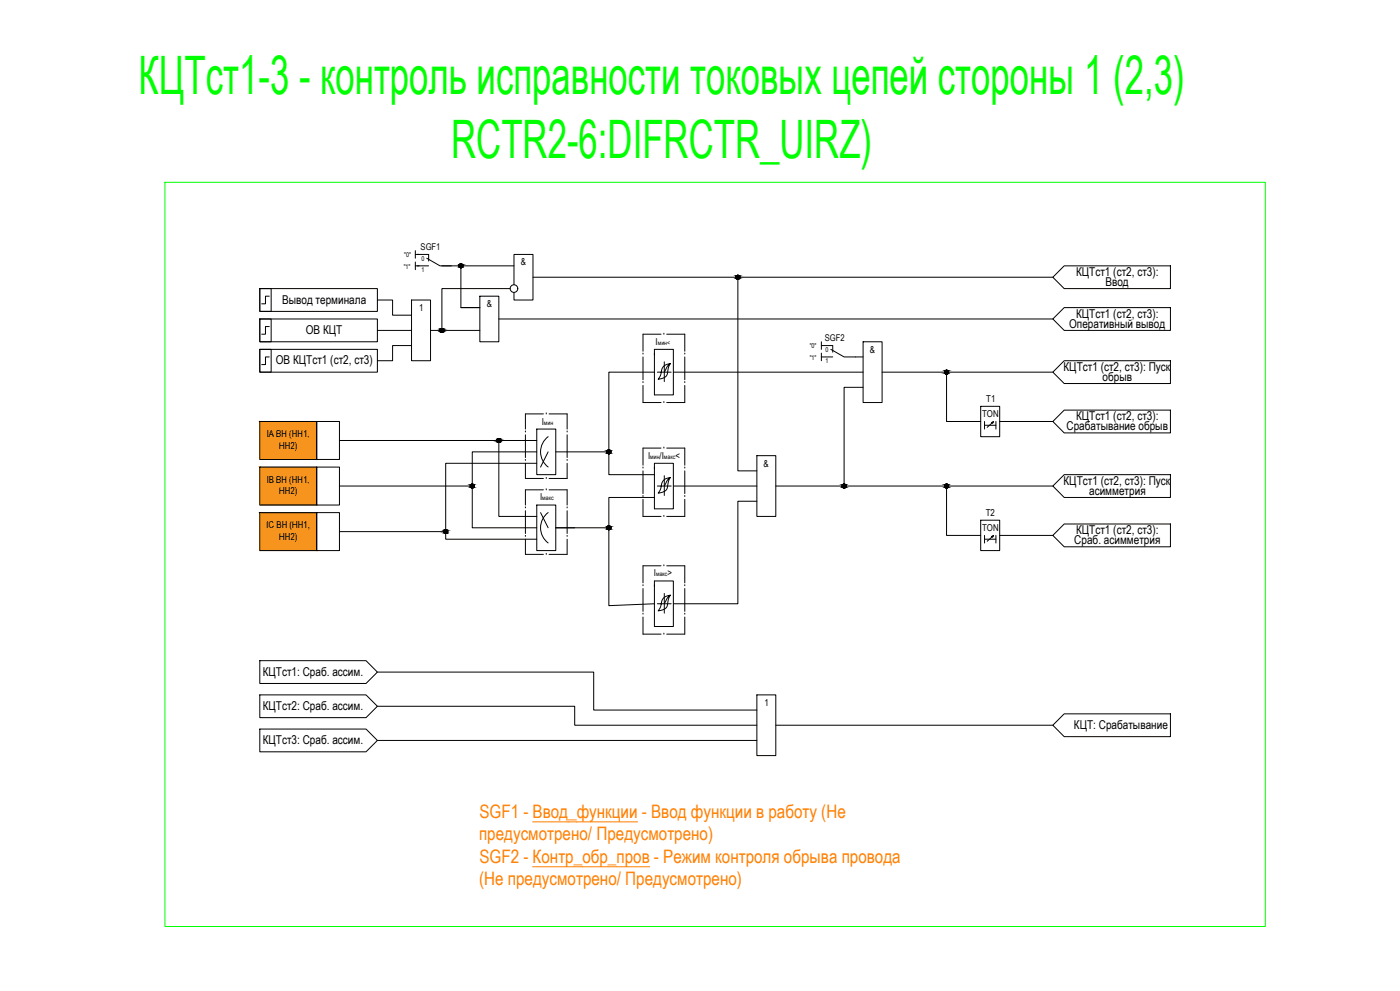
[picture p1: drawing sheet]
<svg xmlns="http://www.w3.org/2000/svg" width="1189mm" height="841mm" viewBox="0 0 1189 841" stroke-linecap="round" stroke-linejoin="round" font-family="sans-serif">
<g fill="none" stroke="#000" stroke-width=".85">
<path d="M354 216h10v6M362 219l12 7h9M354 226h10M894 235l10-9h90v19h-90zM407 251h17v39h-17zM436 242v-26h17v39h-17v-7M894 271l10-10h90v19h-90zM556 300v35h16v-39h-16v5M561 284h-15v14M564 284h.1M566 284h16v14M697 293h10v6"/>
<path d="M697 290v6M697 300v6M706 296l11 7h9M546 301h.1M546 303v19M564 307v17M564 316h6M569 309l-1 3-1 4a6 6 0 0 1-7 6h-1a20 20 0 0 0 3-10l3-2 4-1-2 2-3 5h-6M582 301h.1M582 303v19M697 303h10M904 306h90v19h-90l-10-9z"/>
<path d="M546 325h.1M546 327v15h15M582 325h.1M582 327v15h-16M461 351h-15v13M464 351h.1M466 351h16v13M564 342h.1M894 358l10-10h90v19h-90zM288 374h168M446 367h.1M446 369v19"/>
<path d="M482 367h.1M482 369v19M446 391h.1M446 393v13h15M482 391h.1M482 393v13h-16M546 397h.1M546 400v19M556 396v36h16v-39h-16v5M561 380h-15v15M564 380h.1M566 380h16v15"/>
<path d="M582 397h.1M582 400v19M461 416h-15v13M464 416h.1M464 406h.1M466 416h16v13M564 404v16M564 412h6M569 405l-1 3-1 5a6 6 0 0 1-7 5l-1 1a20 20 0 0 0 3-10l3-2 4-2-2 3-3 4h-6M894 412l10-9h90v19h-90zM446 431h.1M446 433v20"/>
<path d="M482 431h.1M482 433v20M546 421h.1M546 424v14h15M564 438h.1M582 421h.1M582 424v14h-16M446 455h.1M446 458v12h15M482 455h.1M482 458v12h-16M904 445h90v19h-90l-10-10z"/>
<path d="M464 470h.1M546 497h.1M546 499v20M556 496v36h16v-39h-16v5M561 480h-15v15M564 480h.1M566 480h16v15M582 497h.1M582 499v20M564 504v16M564 512h6M569 505l-1 3-1 5a6 6 0 0 1-7 5h-1a20 20 0 0 0 3-9l3-3 4-1-2 2-3 5h-6"/>
<path d="M546 521h.1M546 524v14h15M564 538h.1M582 521h.1M582 524v14h-16M221 561h90l9 9-9 10h-90zM221 590h90l9 9-9 10h-90zM221 619h90l9 9-9 10h-90zM894 615l10-9h90v19h-90z"/>
<circle cx="391" cy="226" r="1.6"/>
<circle cx="627" cy="235" r="1.6"/>
<circle cx="436" cy="245" r="3"/>
<circle cx="375" cy="280" r="1.6"/>
<circle cx="804" cy="316" r="1.6"/>
<circle cx="424" cy="374" r="1.6"/>
<circle cx="517" cy="383" r="1.6"/>
<circle cx="401" cy="412" r="1.6"/>
<circle cx="717" cy="412" r="1.6"/>
<circle cx="804" cy="412" r="1.6"/>
<circle cx="378" cy="451" r="1.6"/>
<circle cx="517" cy="448" r="1.6"/>
</g>
<!-- layer: 0 -->
<g fill="none" stroke="#000" stroke-width=".85">
<path d="M353 213v6M353 216h3M353 226h3M353 222v7M375 226h16v35h16h-16M391 226h45M453 235h441M627 235v165h16M221 245h9v19h-9zM221 245h99v19h-99zM229 251h-4v7h-3M320 255h13v12h16"/>
<path d="M349 255h17v51h-17zM433 245h-58v35M221 271h9v19h-9zM221 271h99v19h-99zM229 277h-4v7h-3M424 271h470M221 296h9v20h-9zM221 296h99v20h-99zM320 280h29M349 293h-16v13h-13M366 280h41M733 290h16v52h-16z"/>
<path d="M229 303h-4v6h-3M556 316h-39v67M572 316h161M726 303h7M749 316h145M804 316v42h29M733 329h-16v83h-58M221 358h48v32h-48zM269 358h19v32h-19zM833 345h16v26h-16zM836 358v6M842 359l2-1-6 5"/>
<path d="M844 358l-1 1M846 358v6M849 358h45M424 374v64h32M456 364h16v39h-16zM465 371a16 16 0 0 0 0 25M836 361h10M221 396h48v33h-48zM269 396h19v33h-19zM456 383h-55v29h-113M456 393h-78v58h-90M465 383l-6 13"/>
<path d="M472 383h45v20h39M643 387h16v51h-16zM401 412v36h55M572 412h71M717 412h177M804 412v42h29M221 435h48v32h-48zM269 435h19v32h-19zM456 429h16v38h-16zM459 435l6 13M465 435a16 16 0 0 0 0 26M556 422h-39v26h-45h16"/>
<path d="M643 425h-16v87h-55M378 451v7h78M517 448v66l39-2M833 441h16v26h-16zM836 454v7M836 458h10M842 455h2l-6 4M844 455l-1 1M846 454v7M849 454h45M320 570h184v33h139M320 599h168v16h155"/>
<path d="M643 590h16v51h-16zM659 615h235M320 628h323"/>
</g>
<path d="M140 155h934v631h-934z" fill="none" stroke="#0f0" stroke-width=".85"/>
<g fill="#f7941d" stroke="#f7941d" stroke-width=".85">
<path d="M221 358l48 32v-32zM221 358l48 32h-48z"/>
<path d="M221 396l48 33v-33zM221 396l48 33h-48z"/>
<path d="M221 435l48 32v-32zM221 435l48 32h-48z"/>
</g>
<g fill="#000" stroke="#000" stroke-width=".85">
<path d="M391 227h1zM626 237h1zM375 282h1zM803 317h1zM803 314h1zM423 375h1zM517 385h1zM401 414h1zM716 414h1zM716 411h1zM803 414h1zM803 411h1z"/>
<path d="M378 453h1zM517 449v1zM517 449h1z"/>
<path d="M391 224h1zM391 224h1z"/>
<path d="M391 224h1zM391 224h1z"/>
<path d="M391 224h1zM391 224h1z"/>
<path d="M391 227h1zM391 227h1z"/>
<path d="M391 224h1zM391 224h1z"/>
<path d="M391 227h1zM391 227h1z"/>
<path d="M391 224h1zM390 224h2z"/>
<path d="M391 227h1zM391 227h1z"/>
<path d="M390 224h2zM390 224h2z"/>
<path d="M390 227h2zM390 227h2z"/>
<path d="M390 224h3zM390 224h3z"/>
<path d="M390 227h2zM390 227h2z"/>
<path d="M390 224l3 1zM390 224l3 1z"/>
<path d="M390 227h3zM390 227h2z"/>
<path d="M390 225h3zM390 225h3z"/>
<path d="M390 227h3zM390 227h3z"/>
<path d="M390 225h3zM390 225h3z"/>
<path d="M390 226h3zM390 226l3 1z"/>
<path d="M390 225h3zM390 225h3z"/>
<path d="M390 226h3zM390 226h3z"/>
<path d="M390 225h3zM390 225h3z"/>
<path d="M390 226h3zM390 226h3z"/>
<path d="M390 225h3zM390 225h3z"/>
<path d="M390 226h3zM390 226h3z"/>
<path d="M390 225h3zM390 225h3z"/>
<path d="M390 225l3 1zM390 225l3 1z"/>
<path d="M390 226h3zM390 226h3z"/>
<path d="M390 226h3zM390 226h3z"/>
<path d="M390 226h3zM390 226h3z"/>
<path d="M626 234h1zM626 234h1z"/>
<path d="M626 234h1zM626 234h1z"/>
<path d="M626 234h1zM626 234h1z"/>
<path d="M626 237h1zM626 237h1z"/>
<path d="M626 234h1zM626 234h1z"/>
<path d="M626 237h1zM626 237h1z"/>
<path d="M626 234h2zM626 234h2z"/>
<path d="M626 237h1zM626 237h1z"/>
<path d="M626 234h2zM626 234h2z"/>
<path d="M626 237h2zM626 237h1z"/>
<path d="M626 234h2zM626 234h2z"/>
<path d="M626 237h2zM626 237h2z"/>
<path d="M625 234h3zM625 234h3z"/>
<path d="M625 236h3zM625 236l3 1z"/>
<path d="M625 234h3zM625 234h3z"/>
<path d="M625 236h3zM625 236h3z"/>
<path d="M625 234l3 1zM625 234l3 1z"/>
<path d="M625 236h3zM625 236h3z"/>
<path d="M625 235h3zM625 235h3z"/>
<path d="M625 236h3zM625 236h3z"/>
<path d="M625 235h3zM625 235h3z"/>
<path d="M625 236h3zM625 236h3z"/>
<path d="M625 235h3zM625 235h3z"/>
<path d="M625 236h3zM625 236h3z"/>
<path d="M625 235h3zM625 235h3z"/>
<path d="M625 235h3zM625 235h3z"/>
<path d="M625 235h3zM625 235h3z"/>
<path d="M625 235l3 1zM625 235l3 1z"/>
<path d="M625 236h3zM625 236h3z"/>
<path d="M375 279h1zM375 279h1z"/>
<path d="M375 279h1zM375 279h1z"/>
<path d="M375 279h1zM375 279h1z"/>
<path d="M375 279h1zM374 279h2z"/>
<path d="M374 279h2zM374 279h2z"/>
<path d="M374 279h2zM374 279h2z"/>
<path d="M374 279h2zM374 279h2z"/>
<path d="M374 279h3zM374 279h3z"/>
<path d="M374 279l3 1zM374 279l3 1z"/>
<path d="M374 280h3zM374 280h3z"/>
<path d="M374 280h3zM374 280h3z"/>
<path d="M374 280h3zM374 280h3z"/>
<path d="M374 280h3zM374 280h3z"/>
<path d="M375 282h1zM375 282h1z"/>
<path d="M375 282h1zM375 282h1z"/>
<path d="M374 282h2zM374 282h2z"/>
<path d="M374 282h2zM374 282h2z"/>
<path d="M374 282h2zM374 282h2z"/>
<path d="M374 282h2zM374 282h2z"/>
<path d="M374 281h3zM374 281l2 1z"/>
<path d="M374 281h3zM374 281h3z"/>
<path d="M374 281h3zM374 281h3z"/>
<path d="M374 281h3zM374 281h3z"/>
<path d="M374 281h3zM374 281h3z"/>
<path d="M374 280h3zM374 280h3z"/>
<path d="M374 280h3zM374 280h3z"/>
<path d="M374 280l3 1zM374 280l3 1z"/>
<path d="M374 281h3zM374 281h3z"/>
<path d="M374 281h3zM374 281h3z"/>
<path d="M803 314h1zM803 314h1z"/>
<path d="M803 314h1zM803 314h1z"/>
<path d="M803 317h1zM803 317h1z"/>
<path d="M803 314h2zM803 314h2z"/>
<path d="M803 317h1zM803 317h1z"/>
<path d="M803 314l2 1zM803 314l2 1z"/>
<path d="M803 317h2zM803 317h1z"/>
<path d="M803 315h2zM803 315h2z"/>
<path d="M803 317h2zM803 317h2z"/>
<path d="M803 315h2zM803 315h2z"/>
<path d="M803 317h2zM803 317h2z"/>
<path d="M803 315h2zM803 315h2z"/>
<path d="M803 317h2zM803 317h2z"/>
<path d="M803 315h2zM803 315h2z"/>
<path d="M803 317h2zM803 317h2z"/>
<path d="M802 315h3zM802 315h3z"/>
<path d="M802 317h3zM802 317h3z"/>
<path d="M802 315h3zM802 315h3z"/>
<path d="M802 317h3zM802 317h3z"/>
<path d="M802 315h3zM802 315h3z"/>
<path d="M802 316h3zM802 316l3 1z"/>
<path d="M802 315l3 1zM802 315l3 1z"/>
<path d="M802 316h3zM802 316h3z"/>
<path d="M802 316h3zM802 316h3z"/>
<path d="M802 316h3zM802 316h3z"/>
<path d="M802 316h3zM802 316h3z"/>
<path d="M802 316h3zM802 316h3z"/>
<path d="M802 316h3zM802 316h3z"/>
<path d="M423 372h1zM423 372h1z"/>
<path d="M423 372h1zM423 372h1z"/>
<path d="M423 372h1zM423 372h1z"/>
<path d="M423 375h1zM423 375h1z"/>
<path d="M423 372h1zM423 372h1z"/>
<path d="M423 375h1zM423 375h1z"/>
<path d="M423 372l2 1zM423 373h2z"/>
<path d="M423 375h1zM423 375h1z"/>
<path d="M423 373h2zM423 373h2z"/>
<path d="M423 375h2zM423 375h1z"/>
<path d="M423 373h2zM423 373h2z"/>
<path d="M423 375h2zM423 375h2z"/>
<path d="M422 373h3zM422 373h3z"/>
<path d="M422 375h3zM422 375h3z"/>
<path d="M422 373h3zM422 373h3z"/>
<path d="M422 375h3zM422 375h3z"/>
<path d="M422 373h3zM422 373h3z"/>
<path d="M422 375h3zM422 375h3z"/>
<path d="M422 373h3zM422 373h3z"/>
<path d="M422 375h3zM422 375h3z"/>
<path d="M422 373h3zM422 373h3z"/>
<path d="M422 374h3zM422 374l3 1z"/>
<path d="M422 373l3 1zM422 373l3 1z"/>
<path d="M422 374h3zM422 374h3z"/>
<path d="M422 374h3zM422 374h3z"/>
<path d="M422 374h3zM422 374h3z"/>
<path d="M422 374h3zM422 374h3z"/>
<path d="M422 374h3zM422 374h3z"/>
<path d="M422 374h3zM422 374h3z"/>
<path d="M517 382h1zM517 382h1z"/>
<path d="M517 382h1zM516 382h2z"/>
<path d="M516 382h2zM516 382h2z"/>
<path d="M516 385h2zM516 385h2z"/>
<path d="M516 382h2zM516 382h2z"/>
<path d="M516 385h2zM516 385h2z"/>
<path d="M516 382h2zM516 382h2z"/>
<path d="M516 385h2zM516 385h2z"/>
<path d="M516 382h2zM516 382h2z"/>
<path d="M516 385h2zM516 385h2z"/>
<path d="M516 382l2 1zM516 382l2 1z"/>
<path d="M516 385h2zM516 385h2z"/>
<path d="M516 383h2zM516 383h2z"/>
<path d="M516 384h2zM516 384l2 1z"/>
<path d="M516 383h2zM516 383h2z"/>
<path d="M516 384h2zM516 384h2z"/>
<path d="M516 383h3zM516 383h3z"/>
<path d="M516 384h2zM516 384h2z"/>
<path d="M516 383h3zM516 383h3z"/>
<path d="M516 384h3zM516 384h2z"/>
<path d="M516 383h3zM516 383h3z"/>
<path d="M516 384h3zM516 384h3z"/>
<path d="M515 383h4zM515 383h4z"/>
<path d="M515 383h4zM515 383h4z"/>
<path d="M515 383l4 1zM515 383l4 1z"/>
<path d="M515 384h4zM515 384h4z"/>
<path d="M515 384h4zM515 384h4z"/>
<path d="M401 411h1zM401 411h1z"/>
<path d="M401 411h1zM400 411h2z"/>
<path d="M400 411h2zM400 411h2z"/>
<path d="M400 414h2zM400 414h2z"/>
<path d="M400 411h2zM400 411h2z"/>
<path d="M400 414h2zM400 414h2z"/>
<path d="M400 411h2zM400 411h2z"/>
<path d="M400 414h2zM400 414h2z"/>
<path d="M400 411h2zM400 411h2z"/>
<path d="M400 414h2zM400 414h2z"/>
<path d="M400 411l2 1zM400 411l2 1z"/>
<path d="M400 414h2zM400 414h2z"/>
<path d="M400 412h2zM400 412h2z"/>
<path d="M400 413h2zM400 413l2 1z"/>
<path d="M400 412h2zM400 412h2z"/>
<path d="M400 413h2zM400 413h2z"/>
<path d="M400 412h3zM400 412h3z"/>
<path d="M400 413h2zM400 413h2z"/>
<path d="M400 412h3zM400 412h3z"/>
<path d="M400 413h3zM400 413h2z"/>
<path d="M400 412h3zM400 412h3z"/>
<path d="M400 413h3zM400 413h3z"/>
<path d="M399 412h4zM399 412h4z"/>
<path d="M399 413h4zM399 413h4z"/>
<path d="M399 412h4zM399 412h4z"/>
<path d="M399 412l4 1zM399 412l4 1z"/>
<path d="M399 413h4zM399 413h4z"/>
<path d="M716 411h1zM716 411h1z"/>
<path d="M716 411h1zM716 411h1z"/>
<path d="M716 414h1zM716 414h1z"/>
<path d="M716 411h2zM716 411h2z"/>
<path d="M716 414h1zM716 414h1z"/>
<path d="M716 411h2zM716 411h2z"/>
<path d="M716 414h2zM716 414h1z"/>
<path d="M716 411h2zM716 411h2z"/>
<path d="M716 414h2zM716 414h2z"/>
<path d="M716 411h2zM716 411h2z"/>
<path d="M716 414h2zM716 414h2z"/>
<path d="M716 411l2 1zM716 411l2 1z"/>
<path d="M716 414h2zM716 414h2z"/>
<path d="M716 412h2zM716 412h2z"/>
<path d="M716 413h2zM716 413l2 1z"/>
<path d="M715 412h3zM715 412h3z"/>
<path d="M715 413h3zM715 413h3z"/>
<path d="M715 412h3zM715 412h3z"/>
<path d="M715 413h3zM715 413h3z"/>
<path d="M715 412h3zM715 412h3z"/>
<path d="M715 413h3zM715 413h3z"/>
<path d="M715 412h3zM715 412h3z"/>
<path d="M715 413h3zM715 413h3z"/>
<path d="M715 412h3zM715 412h3z"/>
<path d="M715 412h3zM715 412h3z"/>
<path d="M715 412l3 1zM715 412l3 1z"/>
<path d="M715 413h3zM715 413h3z"/>
<path d="M715 413h3zM715 413h3z"/>
<path d="M803 411h1zM803 411h1z"/>
<path d="M803 411h1zM803 411h1z"/>
<path d="M803 414h1zM803 414h1z"/>
<path d="M803 411h2zM803 411h2z"/>
<path d="M803 414h1zM803 414h1z"/>
<path d="M803 411h2zM803 411h2z"/>
<path d="M803 414h2zM803 414h1z"/>
<path d="M803 411h2zM803 411h2z"/>
<path d="M803 414h2zM803 414h2z"/>
<path d="M803 411h2zM803 411h2z"/>
<path d="M803 414h2zM803 414h2z"/>
<path d="M803 411l2 1zM803 411l2 1z"/>
<path d="M803 414h2zM803 414h2z"/>
<path d="M803 412h2zM803 412h2z"/>
<path d="M803 413h2zM803 413l2 1z"/>
<path d="M802 412h3zM802 412h3z"/>
<path d="M802 413h3zM802 413h3z"/>
<path d="M802 412h3zM802 412h3z"/>
<path d="M802 413h3zM802 413h3z"/>
<path d="M802 412h3zM802 412h3z"/>
<path d="M802 413h3zM802 413h3z"/>
<path d="M802 412h3zM802 412h3z"/>
<path d="M802 413h3zM802 413h3z"/>
<path d="M802 412h3zM802 412h3z"/>
<path d="M802 412h3zM802 412h3z"/>
<path d="M802 413h3zM802 413h3z"/>
<path d="M802 413h3zM802 413h3z"/>
<path d="M802 412h3zM802 412l3 1z"/>
<path d="M378 450h1zM378 450h1z"/>
<path d="M378 450h1zM378 450h1z"/>
<path d="M378 450h1zM378 450h1z"/>
<path d="M378 453h1zM378 453h1z"/>
<path d="M378 450h1zM378 450h1z"/>
<path d="M378 453h1zM378 453h1z"/>
<path d="M378 450h1zM378 450h1z"/>
<path d="M378 453h1zM378 453h1z"/>
<path d="M378 450h2zM377 450h3z"/>
<path d="M378 452h1zM378 452l1 1z"/>
<path d="M377 450h3zM377 450h3z"/>
<path d="M377 452h3zM377 452h2z"/>
<path d="M377 450h3zM377 450h3z"/>
<path d="M377 452h3zM377 452h3z"/>
<path d="M377 450h3zM377 450h3z"/>
<path d="M377 452h3zM377 452h3z"/>
<path d="M377 450h3zM377 450h3z"/>
<path d="M377 452h3zM377 452h3z"/>
<path d="M377 450l3 1zM377 450l3 1z"/>
<path d="M377 452h3zM377 452h3z"/>
<path d="M377 451h3zM377 451h3z"/>
<path d="M377 452h3zM377 452h3z"/>
<path d="M377 451h3zM377 451h3z"/>
<path d="M377 452h3zM377 452h3z"/>
<path d="M377 451h3zM377 451h3z"/>
<path d="M377 451h3zM377 451h3z"/>
<path d="M377 451h3zM377 451h3z"/>
<path d="M377 451h3zM377 451h3z"/>
<path d="M377 451h3zM377 451l3 1z"/>
<path d="M517 446h1zM517 446h1z"/>
<path d="M517 446h1zM516 446h2z"/>
<path d="M516 446l2 1zM516 447h2z"/>
<path d="M516 449h2zM516 449h2z"/>
<path d="M516 447h2zM516 447h2z"/>
<path d="M516 449h2zM516 449h2z"/>
<path d="M516 447h2zM516 447h2z"/>
<path d="M516 449h2zM516 449h2z"/>
<path d="M516 447h2zM516 447h2z"/>
<path d="M516 449h2zM516 449h2z"/>
<path d="M516 447h2zM516 447h2z"/>
<path d="M516 449h2zM516 449h2z"/>
<path d="M516 447h2zM516 447h2z"/>
<path d="M516 449h2zM516 449h2z"/>
<path d="M516 447h2zM516 447h2z"/>
<path d="M516 449h2zM516 449h2z"/>
<path d="M516 447h3zM516 447h3z"/>
<path d="M516 449h2zM516 449h2z"/>
<path d="M516 447h3zM516 447h3z"/>
<path d="M516 449h3zM516 449h2z"/>
<path d="M516 447l3 1zM516 447l3 1z"/>
<path d="M516 448h3zM516 448l3 1z"/>
<path d="M515 448h4zM515 448h4z"/>
<path d="M515 448h4zM515 448h4z"/>
<path d="M515 448h4zM515 448h4z"/>
<path d="M515 448h4zM515 448h4z"/>
<path d="M515 448h4zM515 448h4z"/>
</g>
<!-- layer: 0 -->
<path d="M452 698h89M452 736h100" fill="none" stroke="#ff7f00" stroke-width=".85"/>
<g font-size="45" fill="#0f0">
<text x="118" y="80">КЦТст1-3 - контроль исправности токовых цепей стороны 1 (2,3)</text>
<text x="383" y="134">RCTR2-6:DIFRCTR_UIRZ)</text>
</g>
<g font-size="15.8" fill="#ff7f00">
<text x="407" y="694">SGF1 - Ввод_функции - Ввод функции в работу (Не</text>
<text x="407" y="713">предусмотрено/ Предусмотрено)</text>
<text x="407" y="732">SGF2 - Контр_обр_пров - Режим контроля обрыва провода</text>
<text x="407" y="751">(Не предусмотрено/ Предусмотрено)</text>
</g>
<g font-size="10.4">
<text x="914" y="234">КЦТст1 (ст2, ст3):</text>
<text x="939" y="243">Ввод</text>
<text x="239" y="258">Вывод терминала</text>
<text x="914" y="269">КЦТст1 (ст2, ст3):</text>
<text x="908" y="278">Оперативный вывод</text>
<text x="260" y="284">ОВ КЦТ</text>
<text x="234" y="309">ОВ КЦТст1 (ст2, ст3)</text>
<text x="903" y="315">КЦТст1 (ст2, ст3): Пуск</text>
<text x="936" y="323">обрыв</text>
<text x="914" y="356">КЦТст1 (ст2, ст3):</text>
<text x="906" y="365">Срабатывание обрыв</text>
<text x="903" y="411">КЦТст1 (ст2, ст3): Пуск</text>
<text x="925" y="420">асимметрия</text>
<text x="914" y="453">КЦТст1 (ст2, ст3):</text>
<text x="912" y="462">Сраб. асимметрия</text>
<text x="223" y="574">КЦТст1: Сраб. ассим.</text>
<text x="223" y="603">КЦТст2: Сраб. ассим.</text>
<text x="912" y="619">КЦТ: Срабатывание</text>
<text x="223" y="632">КЦТст3: Сраб. ассим.</text>
</g>
<g font-size="8.1">
<text x="442" y="225">&amp;</text>
<text x="356" y="264">1</text>
<text x="413" y="261">&amp;</text>
<text x="557" y="293">I</text>
<text x="739" y="299">&amp;</text>
<text x="838" y="341">T1</text>
<text x="834" y="354">TON</text>
<text x="460" y="360">I</text>
<text x="226" y="371">IA ВН (НН1,</text>
<text x="237" y="381">НН2)</text>
<text x="550" y="389">I</text>
<text x="560" y="389">/I</text>
<text x="574" y="389">&lt;</text>
<text x="648" y="396">&amp;</text>
<text x="226" y="410">IB ВН (НН1,</text>
<text x="237" y="419">НН2)</text>
<text x="459" y="425">I</text>
<text x="837" y="438">T2</text>
<text x="226" y="448">IC ВН (НН1,</text>
<text x="834" y="451">TON</text>
<text x="237" y="458">НН2)</text>
<text x="555" y="489">I</text>
<text x="567" y="489">&gt;</text>
<text x="649" y="599">1</text>
</g>
<g font-size="7.9">
<text x="357" y="212">SGF1</text>
<text x="700" y="290">SGF2</text>
</g>
<g font-size="5.6">
<text x="343" y="218">&quot;0&quot;</text>
<text x="358" y="221">0</text>
<text x="343" y="228">&quot;1&quot;</text>
<text x="358" y="231">1</text>
<text x="688" y="296">&quot;0&quot;</text>
<text x="701" y="299">0</text>
<text x="688" y="305">&quot;1&quot;</text>
<text x="701" y="308">1</text>
</g>
<g font-size="5.4">
<text x="559" y="293">мин&lt;</text>
<text x="462" y="360">мин</text>
<text x="552" y="389">мин макс</text>
<text x="460" y="425">макс</text>
<text x="557" y="489">макс</text>
</g>
</svg>
